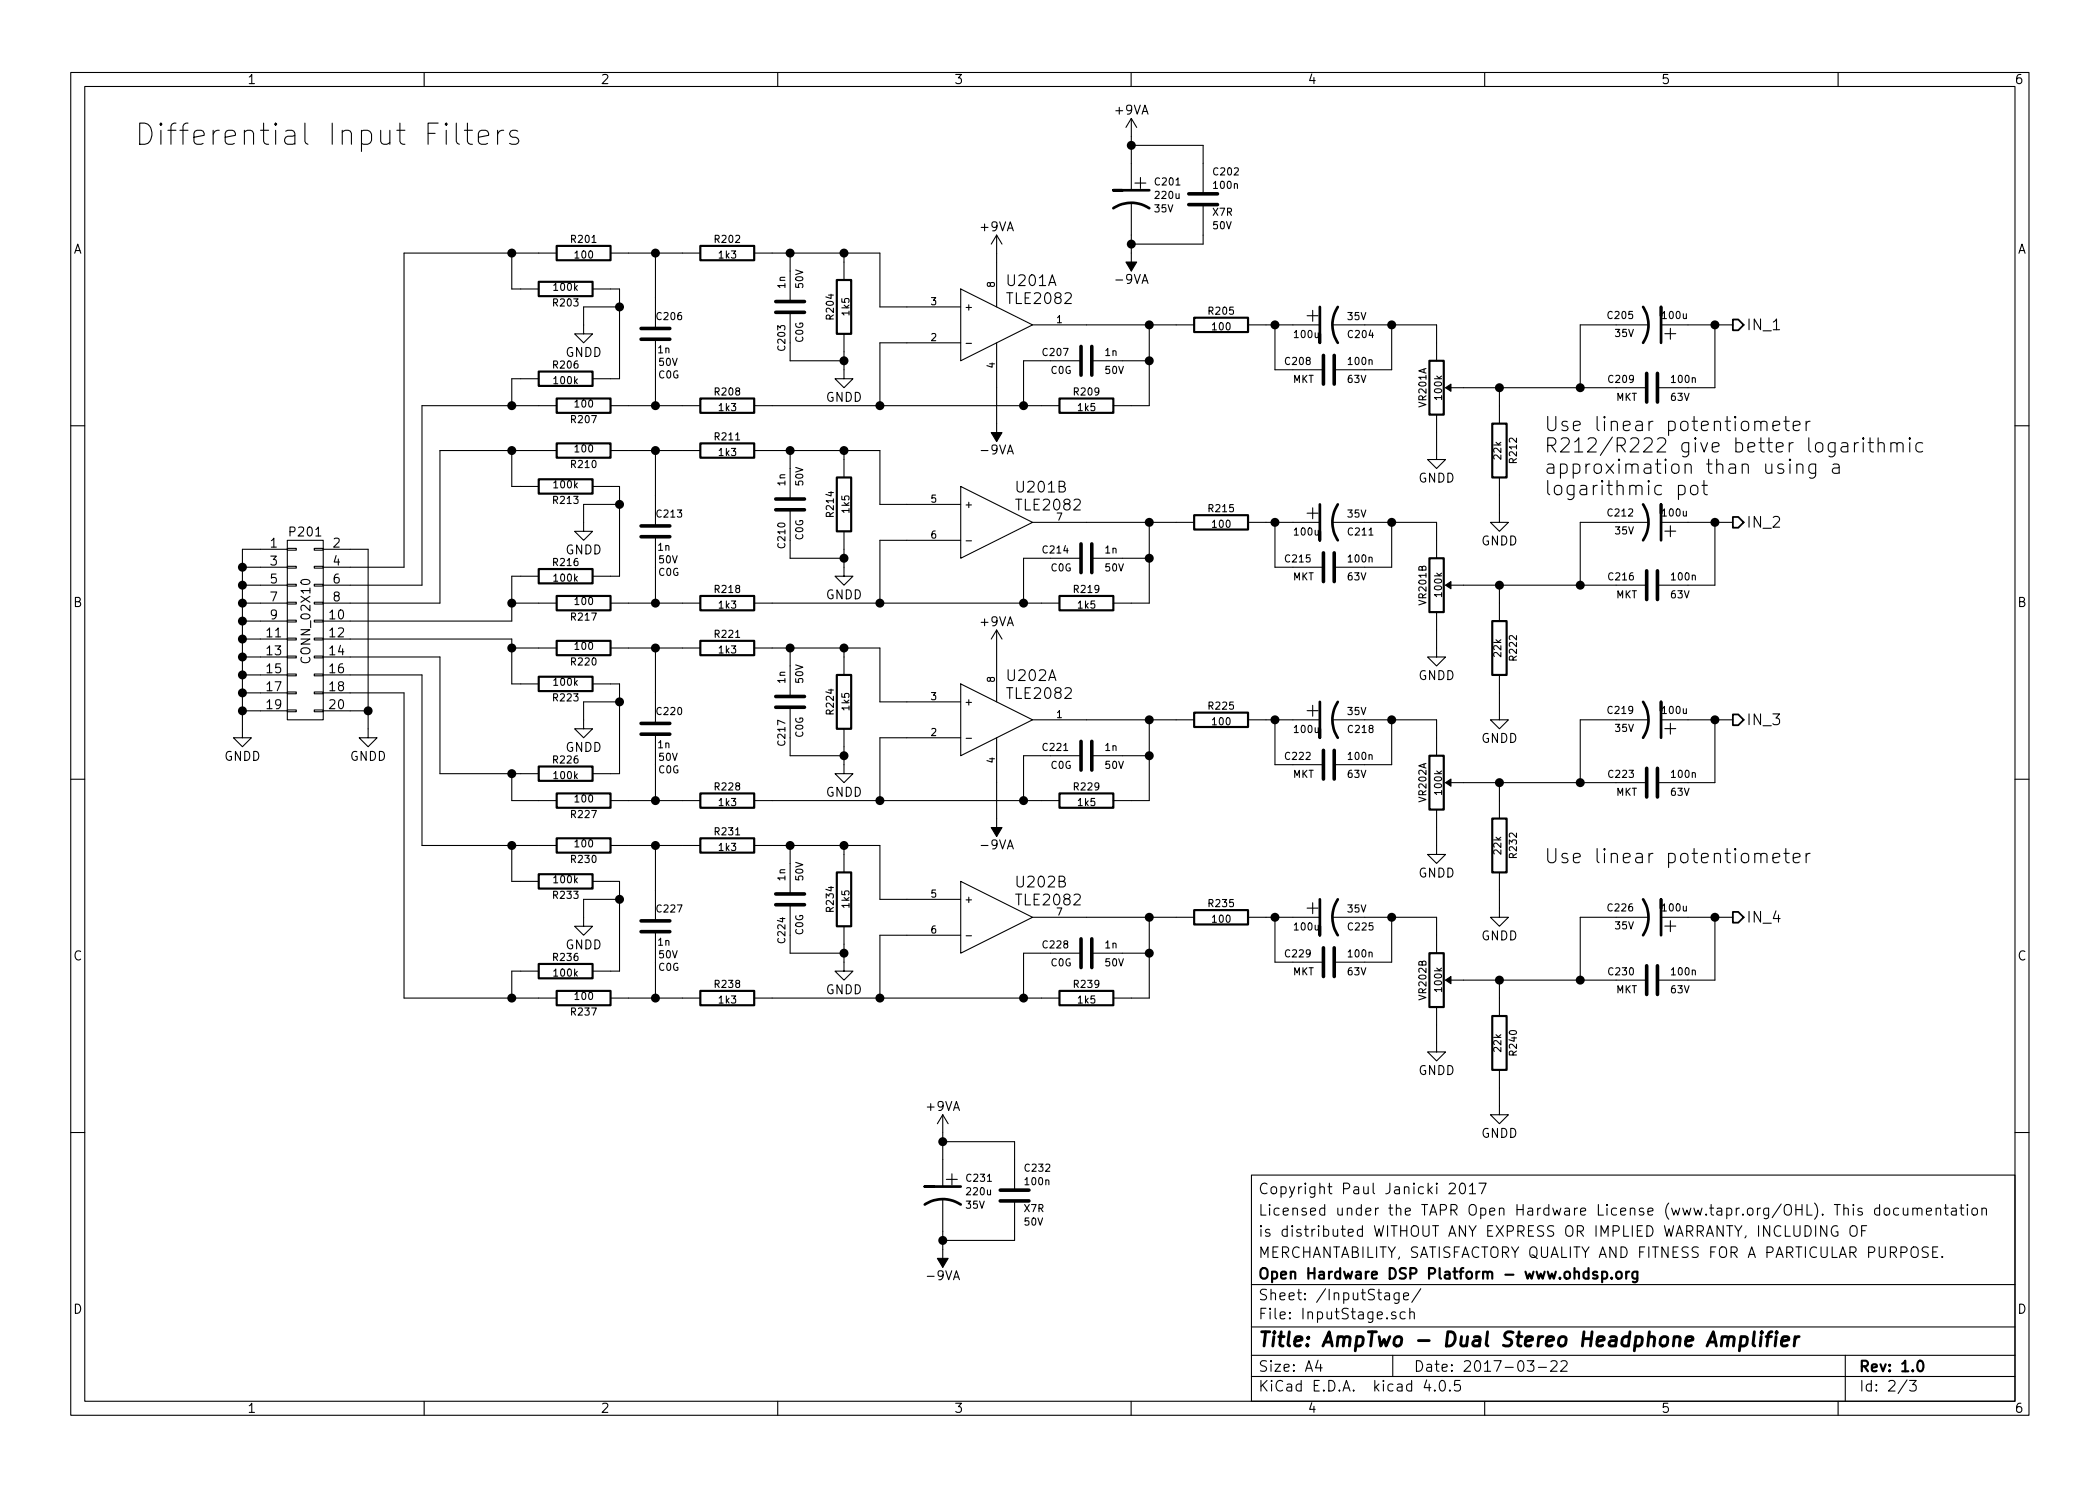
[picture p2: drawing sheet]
<svg xmlns="http://www.w3.org/2000/svg" width="297mm" height="210mm" viewBox="0 0 297 210" stroke-linecap="round" stroke-linejoin="round" font-family="sans-serif">
<g fill="none" stroke="#000" stroke-width=".15">
<path d="M10 10.3h277v189.9h-277zM12 12.2h273v186.1h-273zM60 10.3v1.9M64.5 17.4v2.6l.2 .3 .3 .1M65.7 18.4h1.1M66.1 17.4v2.6l.2 .3 .5 .1M67.7 19.4l1.4-.3-.1-.5-.3-.2h-.6l-.3 .2-.1 .3v1.1l.1 .3 .3 .1h.6l.3-.1M70.4 18.4v2M71.2 18.4a.73 .73 0 0 0-.8 .6M73.2 18.6l-.3-.2h-.4l-.3 .2-.1 .3 .1 .4 1 .3 .2 .3-.2 .4-.3 .1h-.5l-.3-.1M110 10.3v1.9M160 10.3v1.9"/>
<path d="M160 16.8v10.1M160 16.8l-.7 1.2M160 16.8l.8 1.2M210 10.3v1.9M260 10.3v1.9M72.4 35.8v5.1h3.8M78.7 35.8h-21.6v44.5h-11.4M86.4 35.8h12.7M92.7 35.8v10.7M106.7 35.8h17.8v7.6h11.4M111.8 35.8v6.9M119.4 35.8v3.8"/>
<path d="M141 33.3v10.1M141 33.3l-.8 1.2M141 33.3l.7 1.2M160 28.7v9.6M160 20.6h10.2v6.8M170.2 29v5.5h-10.2M76.2 53.6h-3.8v3.8M78.7 57.4h-19v25.4h-14M83.8 40.9h3.8v12.7h-3.8M86.4 57.4h12.7M87.6 43.4h-5.1v3.8h1.3l-1.3 1.3-1.2-1.3h1.2M92.7 48v9.4"/>
<path d="M106.7 57.4h43.2M111.8 44.2v6.8h7.6M119.4 47.2v6.4h1.2l-1.2 1.3-1.3-1.3h1.3M135.9 40.9l10.1 5.1-10.1 5zM135.9 48.5h-11.4v8.9M136.7 48.6h.7M141 48.5v14M146 46h22.9M152.9 51h-8.1v6.4M154.4 51h8.2M162.6 46v11.4h-5.1M176.5 46h10.2"/>
<path d="M180.3 46v6.3h6.9M188.5 46h14.7v5M196.8 46v6.3h-8.1M203.2 58.7v6.3h1.3l-1.3 1.3-1.3-1.3h1.3M204.5 54.9h28.4M212.1 54.9v5M233.2 46h-9.7v8.9M234.9 46h10.2M242.6 46v8.9h-8.2M249.1 59.9a.49 .49 0 0 1 .7-.2l.1 .2v1M252.3 59.6h.8M252.6 58.9v1.7l.1 .2 .4 .1"/>
<path d="M255.5 59.6v1.3M256 59.6a.45 .45 0 0 0-.5 .4M10 60.2h2M40.6 77.6h1.3v.2h-1.3zM40.6 76.4h5.1v25.4h-5.1zM40.6 77.7h-6.3v26.7h1.3l-1.3 1.3-1.3-1.3h1.3M44.4 77.6h1.3v.2h-1.3zM45.7 77.7h6.4v26.7h1.2l-1.2 1.3-1.3-1.3h1.3M72.4 63.7v5.1h3.8M78.7 63.7h-16.5v21.6h-16.5M83.8 68.8h3.8v12.7h-3.8M86.4 63.7h12.7"/>
<path d="M87.6 71.4h-5.1v3.8h1.3l-1.3 1.2-1.2-1.2h1.2M92.7 63.7v10.7M92.7 75.9v9.4M106.7 63.7h17.8v7.7h11.4M111.8 63.7v6.9M111.8 72.1v6.9h7.6M119.4 75.2v6.3h1.2l-1.2 1.3-1.3-1.3h1.3M119.4 63.7v3.9M135.9 68.8l10.1 5.1-10.1 5.1zM135.9 76.4h-11.4v8.9M136.7 76.5h.7M146 73.9h22.9"/>
<path d="M152.9 79h-8.1v6.3M154.4 79h8.2M162.6 73.9v11.4h-5.1M176.5 73.9h10.2M180.3 73.9v6.4h6.9M188.5 73.9h14.7v5.1M196.8 73.9v6.4h-8.1M212.1 67.6v6.3h1.3l-1.3 1.3-1.3-1.3h1.3M233.2 73.9h-9.7v8.9M234.9 73.9h10.2M237.4 68.8a.71 .71 0 0 1 .9 .1l.1 .2-.1 .7a.67 .67 0 0 1-.9 .1M239.2 68.9a.54 .54 0 0 1 1 .2v.5a.54 .54 0 0 1-.6 .4 .54 .54 0 0 1-.5-.4v-.5z"/>
<path d="M240.7 68.7h.8M241 68v1.7l.1 .2 .4 .1M242.6 73.9v8.9h-8.2M250.8 60.3l.9-.2-.1-.4-.5-.1-.2 .1-.1 .2v.7l.1 .2 .2 .1 .5-.1M253.2 65.7v1.3M253.6 60.3l1-.2-.1-.4-.6-.1-.2 .1-.1 .2v.7l.1 .2 .2 .1 .6-.1M254.2 65.8a.51 .51 0 0 1 .8 .1v1.1M254.2 65.7v1.3M256.8 65.7v1.6a.56 .56 0 0 1-.8 .3M256.8 65.7a.68 .68 0 0 0-.8 .1l-.1 .2v.6l.1 .2 .2 .2 .6-.1M259.3 65.7h.2h.5l.1 .2v1.1M260.1 66.1l-.2 .1h-.4a.39 .39 0 0 0-.3 .4 .39 .39 0 0 0 .3 .4h.4l.2-.1"/>
<path d="M262.3 62.6v1.4M262.9 62.6a.45 .45 0 0 0-.6 .4M263.6 61.9l-.2 .1 .2 .1 .1-.1-.1-.1v.2M263.6 62.6v1.4M264.2 62.6h.8M264.5 61.9v1.8l.1 .1 .4 .2M265.7 62.8a.51 .51 0 0 1 .8 .1v1.1M265.7 61.9v2.1M267.5 62.8a.51 .51 0 0 1 .8 .1v1.1M267.5 62.6v1.4M268.3 62.9a.49 .49 0 0 1 .8-.2l.1 .2v1.1M270.1 61.9l-.1 .1 .1 .1 .1-.1-.1-.1v.2"/>
<path d="M270.1 62.6v1.4M272 62.7a.68 .68 0 0 0-.9 .1l-.1 .2v.6l.1 .2 .3 .2 .6-.2M285 60.2h2M34.3 85.3h6.3M34.3 80.3h6.3M34.3 82.8h6.3M34.3 87.9h6.3M34.3 90.4h6.3M34.3 93h6.3M34.3 95.5h6.3M34.3 98h6.3M40.6 97.9h1.3v.3h-1.3z"/>
<path d="M40.6 95.4h1.3v.2h-1.3zM40.6 92.8h1.3v.3h-1.3zM40.6 90.3h1.3v.2h-1.3zM40.6 87.8h1.3v.2h-1.3zM40.6 85.2h1.3v.3h-1.3zM40.6 82.7h1.3v.2h-1.3zM40.6 80.1h1.3v.3h-1.3zM44.4 97.9h1.3v.3h-1.3zM44.4 95.4h1.3v.2h-1.3zM44.4 92.8h1.3v.3h-1.3zM44.4 90.3h1.3v.2h-1.3zM44.4 87.8h1.3v.2h-1.3z"/>
<path d="M44.4 85.2h1.3v.3h-1.3zM44.4 82.7h1.3v.2h-1.3zM44.4 80.1h1.3v.3h-1.3zM45.7 98h11.4v43.2h21.6M45.7 95.5h14v24.1h19M45.7 93h16.5v16.5h14M45.7 90.4h26.7v6.4h3.8M72.4 91.7h6.3M72.4 85.3h6.3M76.2 81.5h-3.8v6.4h-26.7M83.8 96.8h3.8v12.7h-3.8M86.4 91.7h12.7"/>
<path d="M86.4 85.3h12.7M87.6 99.3h-5.1v3.8h1.3l-1.3 1.3-1.2-1.3h1.2M92.7 91.7v10.7M106.7 91.7h17.8v7.6h11.4M106.7 85.3h43.2M111.8 91.7v6.8M119.4 91.7v3.8M135.9 96.8l10.1 5-10.1 5.1zM141 89.1v10.2M141 89.1l-.8 1.3M141 89.1l.7 1.3M203.2 86.6v6.4h1.3l-1.3 1.2-1.3-1.2h1.3"/>
<path d="M204.5 82.8h28.4M212.1 95.5v6.3h1.3l-1.3 1.3-1.3-1.3h1.3M212.1 82.8v5.1M10 110.3h2M34.3 100.6h6.3M40.6 100.5h1.3v.2h-1.3zM44.4 100.5h1.3v.2h-1.3zM45.7 100.6h6.4M72.4 119.6v5.1h3.8M72.4 109.5v3.8h6.3M86.4 119.6h12.7M86.4 113.3h12.7"/>
<path d="M92.7 103.9v9.4M92.7 119.6v10.7M106.7 119.6h17.8v7.6h11.4M106.7 113.3h43.2M111.8 100.1v6.8h7.6M111.8 119.6v6.9M119.4 103.1v6.4h1.2l-1.2 1.2-1.3-1.2h1.3M119.4 119.6v3.8M135.9 104.4h-11.4v8.9M136.7 104.5h.7M141 104.4v14M146 101.8h22.9"/>
<path d="M152.9 106.9h-8.1v6.4M154.4 106.9h8.2M162.6 101.8v11.5h-5.1M176.5 101.8h10.2M180.3 101.8v6.4h6.9M188.5 101.8h14.7v5.1M196.8 101.8v6.4h-8.1M203.2 114.5v6.4h1.3l-1.3 1.3-1.3-1.3h1.3M204.5 110.7h28.4M212.1 110.7v5.1M233.2 101.8h-9.7v8.9M234.9 101.8h10.2"/>
<path d="M242.6 101.8v8.9h-8.2M285 110.3h2M76.2 137.4h-3.8v3.8M83.8 124.7h3.8v12.7h-3.8M87.6 127.2h-5.1v3.9h1.3l-1.3 1.2-1.2-1.2h1.2M92.7 131.8v9.4M111.8 128v6.9h7.6M119.4 131.1v6.3h1.2l-1.2 1.3-1.3-1.3h1.3M135.9 124.7l10.1 5.1-10.1 5.1zM135.9 132.3h-11.4v8.9M136.7 132.4h.7M146 129.8h22.9"/>
<path d="M152.9 134.9h-8.1v6.3M154.4 134.9h8.2M162.6 129.8v11.4h-5.1M176.5 129.8h10.2M180.3 129.8v6.3h6.9M188.5 129.8h14.7v5.1M196.8 129.8v6.3h-8.1M204.5 138.7h28.4M212.1 123.4v6.4h1.3l-1.3 1.3-1.3-1.3h1.3M212.1 138.7v5.1M233.2 129.8h-9.7v8.9M234.9 129.8h10.2"/>
<path d="M242.6 129.8v8.9h-8.2M249.1 121a.49 .49 0 0 1 .7-.2l.1 .2v1.1M250.8 121.4l.9-.2-.1-.4-.5-.1-.2 .1-.1 .2v.8l.1 .2 .2 .1 .5-.1M252.3 120.7h.8M252.6 120.1v1.7l.1 .2 .4 .1M253.6 121.4l1-.2-.1-.4-.6-.1-.2 .1-.1 .2v.8l.1 .2 .2 .1 .6-.1M255.5 120.7v1.4M256 120.7a.45 .45 0 0 0-.5 .4M86.4 141.2h12.7M106.7 141.2h43.2M133.3 157.7l-.7 1.3M133.3 157.7v10.2"/>
<path d="M133.3 157.7l.8 1.3M203.2 142.5v6.3h1.3l-1.3 1.3-1.3-1.3h1.3M212.1 151.4v6.3h1.3l-1.3 1.3-1.3-1.3h1.3M10 160.2h2M133.3 161.5h10.2v6.9M133.3 169.7v9.6M143.5 169.9v5.6h-10.2M177 166.3h108v32h-108zM205 167.6l.2-.2 .5 .1a.37 .37 0 0 1 .1 .5l-.9 .9h1M206.6 167.6a.35 .35 0 0 1 .3-.2 .35 .35 0 0 1 .3 .3 .77 .77 0 0 1-.4 1.2 .9 .9 0 0 1-.2-1.3zM207.8 167.8l.5-.4v1.5M207.8 168.9h.9"/>
<path d="M209.2 167.4h1l-.7 1.5M258.4 173.4v1.5l-.9-1.5v1.5M259.9 173.5a.69 .69 0 0 0-.8 .2 .69 .69 0 0 0 0 .9 .54 .54 0 0 0 .9 .2v-.5h-.3M261.7 173.7l.3-.3a.53 .53 0 0 1 .7 .5v.5a.51 .51 0 0 1-.8 .4 1.05 1.05 0 0 1-.2-1.1zM263.3 174.1h.5M264 173.4h-.7v1.5M265.9 171l-.5-.1-.2 .3v.6l.2 .1h.5M265.9 170.4v1.5M266.6 171.1a.41 .41 0 0 1 .7 .1v.4a.41 .41 0 0 1-.4 .3 .41 .41 0 0 1-.4-.3zM268.6 171l-.5-.1-.3 .3 .1 .6 .2 .1h.5M269.2 170.9l.1 1a.4 .4 0 0 0 .5-.1M269.8 170.9v1"/>
<path d="M270.6 171.1a.38 .38 0 0 1 .6 0v.8M270.6 170.9v1M271.2 171.1a.36 .36 0 0 1 .3-.2 .36 .36 0 0 1 .4 .2v.8M272.5 171.4l.7-.1v-.3l-.5-.1-.2 .2 .1 .8h.1h.5M272.7 176.5l-.2-.1-.5 .1a.35 .35 0 0 0-.1 .4 .35 .35 0 0 0 .3 .2l.4 .2a.35 .35 0 0 1 .1 .3 .35 .35 0 0 1-.2 .3l-.6-.1M273.4 177.1h.5M273.9 171.1a.38 .38 0 0 1 .6 0v.8M273.9 170.9v1M274.1 176.4h-.7v1.5h.7M274.7 177.8h.1l-.1 .1v-.1v.1M275 170.9h.6M275.2 170.4v1.3l.2 .2h.2"/>
<path d="M276.1 171l.1-.1 .5 .1v.9M276.7 171.3l-.5 .1-.2 .2 .1 .3h.1h.5M277.2 170.9h.6M277.4 170.4v1.3l.2 .2h.2M278.3 170.4l-.1 .1 .1 .1 .1-.1-.1-.1v.2M278.3 170.9v1M279 171.1a.41 .41 0 0 1 .7 .1v.4a.41 .41 0 0 1-.4 .3 .41 .41 0 0 1-.4-.3zM280.3 171.1a.38 .38 0 0 1 .7 0v.8M280.3 170.9v1M285 160.2h2M60 198.3v1.9M110 198.3v1.9"/>
<path d="M160 198.3v1.9M177 194.8h108M177 191.8h108M177 187.8h108M177 181.8h108M186.4 192.5l-.3 1h.9M186.8 193v1M197 191.8v3M197.4 185.7a.37 .37 0 0 0-.6 .1v.1a.54 .54 0 0 0 .6 .3l.1 .1-.1 .2-.1 .1-.5-.1M197.9 182.9v1.2a.39 .39 0 0 1-.6 .2M197.9 183l-.4-.1-.3 .3 .1 .6 .2 .1 .4-.1M198.5 183.4l.7-.1v-.3l-.4-.1-.3 .2 .1 .7 .2 .1 .4-.1"/>
<path d="M198.8 185.7l-.5-.1-.3 .3 .1 .6 .2 .1 .5-.1M199.4 185.7a.38 .38 0 0 1 .7 .1v.8M199.4 185.1v1.5M201 182.3l-1.3 2M201.8 195.2l-.4 1.1h1M202.9 196.7h.1l-.1 .1v-.1v.1M203.8 195.4a.34 .34 0 0 1 .6 .2 .77 .77 0 0 1-.5 1.2 .97 .97 0 0 1-.1-1.4zM205.1 196.7h.1l-.1 .1-.1-.1h.1v.1M206.5 195.3h-.7l-.1 .7a.62 .62 0 0 1 .7 0l.2 .2-.1 .5-.2 .1h-.4l-.2-.1M210 198.3v1.9M216 192.5h1l-.5 .6 .4 .1 .1 .2-.1 .5-.2 .1h-.4l-.3-.1M217.6 193.5h1.1"/>
<path d="M219.4 192.7l.2-.2 .5 .1a.37 .37 0 0 1 .1 .6l-.9 .8h.9M220.8 192.7l.2-.2 .5 .1a.37 .37 0 0 1 .1 .6l-.9 .8h1M260 198.3v1.9M261 191.8v6.5M269.7 195.2l-1.2 2M270.1 195.3h.9l-.5 .6 .5 .1v.2v.5l-.2 .1h-.5l-.2-.1"/>
</g>
<g fill="none" stroke="#000" stroke-width=".3">
<path d="M76.2 39.9h7.6v2h-7.6zM78.7 34.8h7.7v2h-7.7zM99.1 34.8h7.6v2h-7.6zM118.4 39.6h2v7.6h-2zM76.2 52.6h7.6v2h-7.6zM78.7 56.4h7.7v2h-7.7zM99.1 56.4h7.6v2h-7.6zM149.9 56.4h7.6v2h-7.6zM168.9 45h7.6v2h-7.6zM202.2 51h2v7.7h-2zM211.1 59.9h2v7.7h-2zM76.2 67.8h7.6v2h-7.6z"/>
<path d="M78.7 62.7h7.7v2.1h-7.7zM99.1 62.7h7.6v2.1h-7.6zM118.4 67.6h2v7.6h-2zM168.9 72.9h7.6v2h-7.6zM202.2 79h2v7.6h-2zM76.2 95.8h7.6v2h-7.6zM76.2 80.5h7.6v2h-7.6zM78.7 90.7h7.7v2h-7.7zM78.7 84.3h7.7v2.1h-7.7zM99.1 84.3h7.6v2.1h-7.6zM99.1 90.7h7.6v2h-7.6zM118.4 95.5h2v7.6h-2z"/>
<path d="M149.9 84.3h7.6v2.1h-7.6zM211.1 87.9h2v7.6h-2zM76.2 108.5h7.6v2h-7.6zM78.7 118.6h7.7v2h-7.7zM78.7 112.3h7.7v2h-7.7zM99.1 112.3h7.6v2h-7.6zM99.1 118.6h7.6v2h-7.6zM149.9 112.3h7.6v2h-7.6zM168.9 100.8h7.6v2.1h-7.6zM202.2 106.9h2v7.6h-2zM211.1 115.8h2v7.6h-2zM76.2 136.4h7.6v2h-7.6z"/>
<path d="M76.2 123.7h7.6v2h-7.6zM118.4 123.4h2v7.7h-2zM168.9 128.8h7.6v2h-7.6zM202.2 134.9h2v7.6h-2zM78.7 140.2h7.7v2h-7.7zM99.1 140.2h7.6v2h-7.6zM149.9 140.2h7.6v2h-7.6zM211.1 143.8h2v7.6h-2zM226.6 179.9v1.5M230 179.9v1M230.5 179.9l-.3 .1-.2 .2M231.6 179.9v1.2a.39 .39 0 0 1-.6 .3"/>
<path d="M225.9 180a.37 .37 0 0 0-.6 .1v.1a.54 .54 0 0 0 .6 .3l.1 .1-.1 .2-.1 .1-.5-.1M226.6 180a.48 .48 0 0 1 .7 .1v.1v.6a.48 .48 0 0 1-.7 0M228 180.8v.1l-.1-.1h.1v.1M228.7 180.1a.41 .41 0 0 1 .7 .1v.4a.41 .41 0 0 1-.4 .3 .41 .41 0 0 1-.4-.3zM231.6 180l-.4-.1-.3 .3 .1 .6 .2 .1 .4-.1M271.3 192.7a.35 .35 0 0 1 .4-.2 .35 .35 0 0 1 .3 .3 .77 .77 0 0 1-.4 1.2 .9 .9 0 0 1-.3-1.3z"/>
</g>
<path d="M246.3 189.2a.65 .65 0 0 1 .8 .1l.1 .2-.2 .8a.67 .67 0 0 1-.9 0M246.3 189.1l-.3 2M248.2 188.4l-.2 1.8 .2 .2M249.1 189.1l-.1 1.3M249.2 188.4l-.1 .1 .1 .1 .1-.1-.1-.1v.2M249.8 189.1h.8M250.6 188.4l-.3 .1-.2 .2-.2 1.7M251.2 189.1l-.1 1.3M251.3 188.4l-.1 .1 .1 .1 .1-.1-.1-.1v.2M252 189.8l1-.2v-.4l-.6-.1-.3 .3-.1 .8v.1l.2 .1 .6-.1M253.9 189.1l-.1 1.3M254.5 189.1a.54 .54 0 0 0-.6 .4" fill="none" stroke="#000" stroke-width=".41"/>
<g fill="none" stroke="#000" stroke-width=".51">
<path d="M168.1 27.4h4.1M168.1 29h4.1M90.7 48h4M90.7 46.5h4M109.7 44.2h4.1M109.7 42.7h4.1M152.9 49v4.1M154.4 49v4.1M187.2 50.3v4.1M188.7 50.3v4.1M232.9 52.8v4.1M234.4 52.8v4.1"/>
<path d="M90.7 75.9h4M90.7 74.4h4M109.7 72.1h4.1M109.7 70.6h4.1M152.9 77v4M154.4 77v4M187.2 78.2v4.1M188.7 78.2v4.1M109.7 98.5h4.1M232.9 80.8v4M234.4 80.8v4M90.7 103.9h4"/>
<path d="M90.7 102.4h4M109.7 100.1h4.1M152.9 104.9v4.1M154.4 104.9v4.1M187.2 106.2v4M188.7 106.2v4M232.9 108.7v4.1M234.4 108.7v4.1M90.7 131.8h4M90.7 130.3h4M109.7 128h4.1M109.7 126.5h4.1"/>
<path d="M152.9 132.8v4.1M154.4 132.8v4.1M187.2 134.1v4.1M188.7 134.1v4.1M232.9 136.6v4.1M234.4 136.6v4.1M141.5 168.4h4M141.5 169.9h4"/>
</g>
<g fill="#000" stroke="#000" stroke-width=".25">
<circle cx="72.4" cy="35.8" r=".51"/>
<circle cx="92.7" cy="35.8" r=".51"/>
<circle cx="111.8" cy="35.8" r=".51"/>
<circle cx="119.4" cy="35.8" r=".51"/>
<circle cx="160" cy="20.6" r=".51"/>
<circle cx="160" cy="34.5" r=".51"/>
<circle cx="72.4" cy="57.4" r=".51"/>
<circle cx="87.6" cy="43.4" r=".51"/>
<circle cx="92.7" cy="57.4" r=".51"/>
<circle cx="119.4" cy="51" r=".51"/>
<circle cx="124.5" cy="57.4" r=".51"/>
<circle cx="144.8" cy="57.4" r=".51"/>
<circle cx="162.6" cy="46" r=".51"/>
<circle cx="162.6" cy="51" r=".51"/>
<circle cx="180.3" cy="46" r=".51"/>
<circle cx="196.9" cy="46" r=".51"/>
<circle cx="212.1" cy="54.9" r=".51"/>
<circle cx="223.5" cy="54.9" r=".51"/>
<circle cx="242.6" cy="46" r=".51"/>
<circle cx="72.4" cy="63.7" r=".51"/>
<circle cx="87.6" cy="71.4" r=".51"/>
<circle cx="92.7" cy="63.7" r=".51"/>
<circle cx="111.8" cy="63.7" r=".51"/>
<circle cx="119.4" cy="63.7" r=".51"/>
<circle cx="119.4" cy="79" r=".51"/>
<circle cx="162.6" cy="79" r=".51"/>
<circle cx="162.6" cy="73.9" r=".51"/>
<circle cx="180.3" cy="73.9" r=".51"/>
<circle cx="196.9" cy="73.9" r=".51"/>
<circle cx="242.6" cy="73.9" r=".51"/>
<circle cx="34.3" cy="93" r=".51"/>
<circle cx="34.3" cy="82.8" r=".51"/>
<circle cx="34.3" cy="85.3" r=".51"/>
<circle cx="34.3" cy="87.9" r=".51"/>
<circle cx="34.3" cy="90.4" r=".51"/>
<circle cx="34.3" cy="95.5" r=".51"/>
<circle cx="34.3" cy="80.3" r=".51"/>
<circle cx="34.3" cy="98" r=".51"/>
<circle cx="72.4" cy="85.3" r=".51"/>
<circle cx="72.4" cy="91.7" r=".51"/>
<circle cx="87.6" cy="99.3" r=".51"/>
<circle cx="92.7" cy="91.7" r=".51"/>
<circle cx="92.7" cy="85.3" r=".51"/>
<circle cx="111.8" cy="91.7" r=".51"/>
<circle cx="119.4" cy="91.7" r=".51"/>
<circle cx="124.5" cy="85.3" r=".51"/>
<circle cx="144.8" cy="85.3" r=".51"/>
<circle cx="212.1" cy="82.8" r=".51"/>
<circle cx="223.5" cy="82.8" r=".51"/>
<circle cx="34.3" cy="100.6" r=".51"/>
<circle cx="52.1" cy="100.6" r=".51"/>
<circle cx="72.4" cy="109.5" r=".51"/>
<circle cx="72.4" cy="119.6" r=".51"/>
<circle cx="92.7" cy="113.3" r=".51"/>
<circle cx="92.7" cy="119.6" r=".51"/>
<circle cx="111.8" cy="119.6" r=".51"/>
<circle cx="119.4" cy="106.9" r=".51"/>
<circle cx="119.4" cy="119.6" r=".51"/>
<circle cx="124.5" cy="113.3" r=".51"/>
<circle cx="144.8" cy="113.3" r=".51"/>
<circle cx="162.6" cy="106.9" r=".51"/>
<circle cx="162.6" cy="101.8" r=".51"/>
<circle cx="180.3" cy="101.8" r=".51"/>
<circle cx="196.9" cy="101.8" r=".51"/>
<circle cx="212.1" cy="110.7" r=".51"/>
<circle cx="223.5" cy="110.7" r=".51"/>
<circle cx="242.6" cy="101.8" r=".51"/>
<circle cx="87.6" cy="127.2" r=".51"/>
<circle cx="119.4" cy="134.9" r=".51"/>
<circle cx="162.6" cy="129.8" r=".51"/>
<circle cx="162.6" cy="134.9" r=".51"/>
<circle cx="180.3" cy="129.8" r=".51"/>
<circle cx="196.9" cy="129.8" r=".51"/>
<circle cx="212.1" cy="138.7" r=".51"/>
<circle cx="223.5" cy="138.7" r=".51"/>
<circle cx="242.6" cy="129.8" r=".51"/>
<circle cx="72.4" cy="141.2" r=".51"/>
<circle cx="92.7" cy="141.2" r=".51"/>
<circle cx="124.5" cy="141.2" r=".51"/>
<circle cx="144.8" cy="141.2" r=".51"/>
<circle cx="133.4" cy="175.5" r=".51"/>
<circle cx="133.4" cy="161.5" r=".51"/>
</g>
<path d="M159.3 37.1h1.5l-.8 1.2zM204.5 54.9l.7-.5v1zM140.2 61.2h1.5l-.7 1.3zM204.5 82.8l.7-.5v1zM140.2 117.1h1.5l-.7 1.3zM204.5 110.7l.7-.5v1zM204.5 138.7l.7-.5v1zM132.6 178h1.5l-.8 1.3z" fill="#000" stroke="#000" stroke-width=".15"/>
<g fill="none" stroke="#000" stroke-width=".38">
<path d="M157.5 29.5a4.6 4.6 0 0 1 5.1 0M158.7 26.9h-1.2h5.1M186.7 43.4v5.1v-1.3M189.2 43.4a4.6 4.6 0 0 0 0 5.1M232.4 43.4a4.6 4.6 0 0 1 0 5.1M234.9 44.7v-1.3v5.1M186.7 71.4v5v-1.2M189.2 71.4a4.6 4.6 0 0 0 0 5M232.4 71.4a4.6 4.6 0 0 1 0 5M234.9 72.6v-1.2v5M186.7 99.3v5.1v-1.3M189.2 99.3a4.6 4.6 0 0 0 0 5.1"/>
<path d="M232.4 99.3a4.6 4.6 0 0 1 0 5.1M234.9 100.6v-1.3v5.1M186.7 127.2v5.1v-1.2M189.2 127.2a4.6 4.6 0 0 0 0 5.1M232.4 127.2a4.6 4.6 0 0 1 0 5.1M234.9 128.5v-1.3v5.1M130.8 170.4a4.6 4.6 0 0 1 5.1 0M132.1 167.9h-1.3h5.1"/>
</g>
<path d="M245.1 45.2h.8l.7 .8-.7 .7h-.8zM245.1 73.1h.8l.7 .8-.7 .8h-.8zM245.1 101.1h.8l.7 .7-.7 .8h-.8zM245.1 129h.8l.7 .8-.7 .8h-.8z" fill="none" stroke="#000" stroke-width=".25"/>
<text font-size="4.2" x="19" y="20.6">Differential Input Filters</text>
<g font-size="2.8">
<text x="160.5" y="26.8">+</text>
<text x="186.5" y="45.5" transform="rotate(-90 186.5 45.5)">+</text>
<text x="237.1" y="48.1" transform="rotate(-90 237.1 48.1)">+</text>
<text x="218.4" y="61">Use linear potentiometer</text>
<text x="218.4" y="64.1">R212/R222 give better logarithmic</text>
<text x="218.4" y="67.1">approximation than using a</text>
<text x="218.4" y="70.1">logarithmic pot</text>
<text x="186.5" y="73.5" transform="rotate(-90 186.5 73.5)">+</text>
<text x="237.1" y="76" transform="rotate(-90 237.1 76)">+</text>
<text x="186.5" y="101.4" transform="rotate(-90 186.5 101.4)">+</text>
<text x="237.1" y="103.9" transform="rotate(-90 237.1 103.9)">+</text>
<text x="218.4" y="122.2">Use linear potentiometer</text>
<text x="186.5" y="129.3" transform="rotate(-90 186.5 129.3)">+</text>
<text x="237.1" y="131.9" transform="rotate(-90 237.1 131.9)">+</text>
<text x="133.8" y="167.7">+</text>
<text x="178" y="190.5">Title: AmpTwo - Dual Stereo Headphone Amplifier</text>
</g>
<g font-size="2.1">
<text x="142.5" y="40.5">U201A</text>
<text x="142.6" y="43">TLE2082</text>
<text x="247" y="46.7">IN_1</text>
<text x="143.9" y="69.7">U201B</text>
<text x="143.9" y="72.2">TLE2082</text>
<text x="247" y="74.7">IN_2</text>
<text x="142.5" y="96.4">U202A</text>
<text x="142.6" y="98.9">TLE2082</text>
<text x="247" y="102.6">IN_3</text>
<text x="143.9" y="125.6">U202B</text>
<text x="143.9" y="128.1">TLE2082</text>
<text x="247" y="130.6">IN_4</text>
<text x="178" y="172">Licensed under the TAPR Open Hardware License (www.tapr.org/OHL). This documentation</text>
<text x="178" y="169">Copyright Paul Janicki 2017</text>
<text x="178" y="178">MERCHANTABILITY, SATISFACTORY QUALITY AND FITNESS FOR A PARTICULAR PURPOSE.</text>
<text x="178" y="175">is distributed WITHOUT ANY EXPRESS OR IMPLIED WARRANTY, INCLUDING OF</text>
<text x="178" y="184">Sheet: /InputStage/</text>
<text x="178" y="181">Open Hardware DSP Platform - www.ohdsp.org</text>
<text x="178" y="186.7">File: InputStage.sch</text>
<text x="178" y="196.9">KiCad E.D.A. kicad 4.0.5</text>
<text x="178" y="194.1">Size: A4</text>
<text x="200" y="194.1">Date: 2017-03-22</text>
<text x="263" y="194.1">Rev: 1.0</text>
<text x="263" y="196.9">Id: 2/3</text>
</g>
<g font-size="1.8">
<text x="35" y="11.9">1</text>
<text x="85" y="11.9">2</text>
<text x="135" y="11.9">3</text>
<text x="185" y="11.9">4</text>
<text x="235" y="11.9">5</text>
<text x="285" y="11.9">6</text>
<text x="157.8" y="16.2">+9VA</text>
<text x="10.4" y="35.9">A</text>
<text x="138.7" y="32.7">+9VA</text>
<text x="285.4" y="35.9">A</text>
<text x="158" y="40.2">-9VA</text>
<text x="80" y="50.5">GNDD</text>
<text x="116.8" y="56.8">GNDD</text>
<text x="139" y="64.3">-9VA</text>
<text x="200.6" y="68.3">GNDD</text>
<text x="38.3" y="77.5">1</text>
<text x="41.1" y="75.9">P201</text>
<text x="47.1" y="77.5">2</text>
<text x="209.5" y="77.2">GNDD</text>
<text x="38.3" y="80">3</text>
<text x="38.3" y="82.5">5</text>
<text x="47.1" y="80">4</text>
<text x="47.1" y="82.5">6</text>
<text x="80" y="78.4">GNDD</text>
<text x="10.4" y="85.9">B</text>
<text x="38.3" y="85.1">7</text>
<text x="38.3" y="87.6">9</text>
<text x="46.7" y="87.6">10</text>
<text x="47.1" y="85.1">8</text>
<text x="116.8" y="84.8">GNDD</text>
<text x="138.7" y="88.6">+9VA</text>
<text x="285.4" y="85.9">B</text>
<text x="37.8" y="90.2">11</text>
<text x="37.8" y="92.7">13</text>
<text x="37.8" y="95.2">15</text>
<text x="43.9" y="93.5" transform="rotate(-90 43.9 93.5)">CONN_02X10</text>
<text x="46.7" y="90.2">12</text>
<text x="46.7" y="92.7">14</text>
<text x="46.7" y="95.2">16</text>
<text x="37.8" y="97.8">17</text>
<text x="37.8" y="100.3">19</text>
<text x="46.7" y="100.3">20</text>
<text x="46.7" y="97.8">18</text>
<text x="200.6" y="96.2">GNDD</text>
<text x="31.7" y="107.6">GNDD</text>
<text x="49.5" y="107.6">GNDD</text>
<text x="80" y="106.4">GNDD</text>
<text x="209.5" y="105.1">GNDD</text>
<text x="116.8" y="112.7">GNDD</text>
<text x="139" y="120.2">-9VA</text>
<text x="200.6" y="124.1">GNDD</text>
<text x="10.4" y="135.9">C</text>
<text x="80" y="134.3">GNDD</text>
<text x="209.5" y="133">GNDD</text>
<text x="285.4" y="135.9">C</text>
<text x="116.8" y="140.7">GNDD</text>
<text x="200.6" y="152.1">GNDD</text>
<text x="131.1" y="157.2">+9VA</text>
<text x="209.5" y="161">GNDD</text>
<text x="10.4" y="185.9">D</text>
<text x="131.3" y="181.1">-9VA</text>
<text x="285.4" y="185.9">D</text>
<text x="35" y="199.9">1</text>
<text x="85" y="199.9">2</text>
<text x="135" y="199.9">3</text>
<text x="185" y="199.9">4</text>
<text x="235" y="199.9">5</text>
<text x="285" y="199.9">6</text>
</g>
<g font-size="1.4">
<text x="163.5" y="26.2">C201</text>
<text x="163.5" y="28.1">220u</text>
<text x="171.7" y="24.8">C202</text>
<text x="171.8" y="26.7">100n</text>
<text x="80.9" y="34.4">R201</text>
<text x="101.2" y="34.4">R202</text>
<text x="163.3" y="30">35V</text>
<text x="171.6" y="30.5">X7R</text>
<text x="171.6" y="32.4">50V</text>
<text x="78.4" y="41.1">100k</text>
<text x="81.4" y="36.6">100</text>
<text x="101.7" y="36.6">1k3</text>
<text x="111.1" y="40.8" transform="rotate(-90 111.1 40.8)">1n</text>
<text x="113.6" y="40.7" transform="rotate(-90 113.6 40.7)">50V</text>
<text x="140.7" y="40.6" transform="rotate(-90 140.7 40.6)">8</text>
<text x="78.3" y="43.4">R203</text>
<text x="93" y="45.3">C206</text>
<text x="117.9" y="45.1" transform="rotate(-90 117.9 45.1)">R204</text>
<text x="120.1" y="44.6" transform="rotate(-90 120.1 44.6)">1k5</text>
<text x="131.7" y="43.2">3</text>
<text x="136.4" y="43.9">+</text>
<text x="149.5" y="45.7">1</text>
<text x="171" y="44.5">R205</text>
<text x="171.6" y="46.7">100</text>
<text x="183.2" y="47.8">100u</text>
<text x="190.7" y="45.3">35V</text>
<text x="190.8" y="47.8">C204</text>
<text x="227.5" y="45.1">C205</text>
<text x="228.5" y="47.7">35V</text>
<text x="235.3" y="45.1">100u</text>
<text x="78.3" y="52.1">R206</text>
<text x="93.1" y="50">1n</text>
<text x="93.1" y="53.5">C0G</text>
<text x="93.2" y="51.8">50V</text>
<text x="111.1" y="49.5" transform="rotate(-90 111.1 49.5)">C203</text>
<text x="113.6" y="48.5" transform="rotate(-90 113.6 48.5)">C0G</text>
<text x="131.7" y="48.3">2</text>
<text x="140.7" y="52.1" transform="rotate(-90 140.7 52.1)">4</text>
<text x="147.6" y="50.4">C207</text>
<text x="148.6" y="52.9">C0G</text>
<text x="156.3" y="50.4">1n</text>
<text x="156.4" y="52.9">50V</text>
<text x="181.9" y="51.6">C208</text>
<text x="190.8" y="51.6">100n</text>
<text x="78.4" y="54.4">100k</text>
<text x="80.9" y="59.9">R207</text>
<text x="81.4" y="57.7">100</text>
<text x="101.2" y="56">R208</text>
<text x="101.7" y="58.2">1k3</text>
<text x="152" y="56">R209</text>
<text x="152.5" y="58.2">1k5</text>
<text x="182.8" y="54.2">MKT</text>
<text x="190.7" y="54.2">63V</text>
<text x="201.8" y="57.5" transform="rotate(-90 201.8 57.5)">VR201A</text>
<text x="204" y="56.5" transform="rotate(-90 204 56.5)">100k</text>
<text x="227.6" y="54.2">C209</text>
<text x="228.5" y="56.7">MKT</text>
<text x="236.4" y="56.7">63V</text>
<text x="236.5" y="54.2">100n</text>
<text x="81.4" y="64">100</text>
<text x="101.2" y="62.3">R211</text>
<text x="101.7" y="64.5">1k3</text>
<text x="212.3" y="64.9" transform="rotate(-90 212.3 64.9)">22k</text>
<text x="214.6" y="65.4" transform="rotate(-90 214.6 65.4)">R212</text>
<text x="78.3" y="71.3">R213</text>
<text x="78.4" y="69.1">100k</text>
<text x="80.9" y="66.2">R210</text>
<text x="111.1" y="68.7" transform="rotate(-90 111.1 68.7)">1n</text>
<text x="113.6" y="68.7" transform="rotate(-90 113.6 68.7)">50V</text>
<text x="131.7" y="71.1">5</text>
<text x="136.4" y="71.9">+</text>
<text x="93" y="73.2">C213</text>
<text x="93.1" y="77.9">1n</text>
<text x="111.1" y="77.4" transform="rotate(-90 111.1 77.4)">C210</text>
<text x="113.6" y="76.4" transform="rotate(-90 113.6 76.4)">C0G</text>
<text x="117.9" y="73" transform="rotate(-90 117.9 73)">R214</text>
<text x="120.1" y="72.5" transform="rotate(-90 120.1 72.5)">1k5</text>
<text x="131.7" y="76.2">6</text>
<text x="149.5" y="73.7">7</text>
<text x="171" y="72.5">R215</text>
<text x="171.6" y="74.7">100</text>
<text x="183.2" y="75.8">100u</text>
<text x="190.7" y="73.2">35V</text>
<text x="190.8" y="75.8">C211</text>
<text x="227.5" y="73.1">C212</text>
<text x="228.5" y="75.6">35V</text>
<text x="235.3" y="73.1">100u</text>
<text x="78.3" y="80.1">R216</text>
<text x="78.4" y="82.3">100k</text>
<text x="93.1" y="81.5">C0G</text>
<text x="93.2" y="79.7">50V</text>
<text x="101.2" y="83.9">R218</text>
<text x="147.6" y="78.3">C214</text>
<text x="148.6" y="80.8">C0G</text>
<text x="152" y="83.9">R219</text>
<text x="156.3" y="78.3">1n</text>
<text x="156.4" y="80.8">50V</text>
<text x="181.9" y="79.6">C215</text>
<text x="182.8" y="82.1">MKT</text>
<text x="190.7" y="82.1">63V</text>
<text x="190.8" y="79.6">100n</text>
<text x="227.6" y="82.1">C216</text>
<text x="236.5" y="82.1">100n</text>
<text x="80.9" y="87.8">R217</text>
<text x="81.4" y="85.6">100</text>
<text x="101.7" y="86.1">1k3</text>
<text x="152.5" y="86.1">1k5</text>
<text x="201.8" y="85.5" transform="rotate(-90 201.8 85.5)">VR201B</text>
<text x="204" y="84.3" transform="rotate(-90 204 84.3)">100k</text>
<text x="228.5" y="84.7">MKT</text>
<text x="236.4" y="84.7">63V</text>
<text x="80.9" y="94.2">R220</text>
<text x="81.4" y="91.9">100</text>
<text x="101.2" y="90.2">R221</text>
<text x="101.7" y="92.5">1k3</text>
<text x="212.3" y="92.9" transform="rotate(-90 212.3 92.9)">22k</text>
<text x="214.6" y="93.4" transform="rotate(-90 214.6 93.4)">R222</text>
<text x="78.3" y="99.2">R223</text>
<text x="78.4" y="97">100k</text>
<text x="93" y="101.2">C220</text>
<text x="111.1" y="96.6" transform="rotate(-90 111.1 96.6)">1n</text>
<text x="113.6" y="96.6" transform="rotate(-90 113.6 96.6)">50V</text>
<text x="117.9" y="101" transform="rotate(-90 117.9 101)">R224</text>
<text x="120.1" y="100.5" transform="rotate(-90 120.1 100.5)">1k5</text>
<text x="131.7" y="99.1">3</text>
<text x="136.4" y="99.8">+</text>
<text x="140.7" y="96.5" transform="rotate(-90 140.7 96.5)">8</text>
<text x="149.5" y="101.6">1</text>
<text x="171" y="100.4">R225</text>
<text x="190.7" y="101.2">35V</text>
<text x="227.5" y="101">C219</text>
<text x="235.3" y="101">100u</text>
<text x="93.1" y="105.9">1n</text>
<text x="93.2" y="107.6">50V</text>
<text x="111.1" y="105.4" transform="rotate(-90 111.1 105.4)">C217</text>
<text x="113.6" y="104.3" transform="rotate(-90 113.6 104.3)">C0G</text>
<text x="131.7" y="104.1">2</text>
<text x="140.7" y="107.9" transform="rotate(-90 140.7 107.9)">4</text>
<text x="147.6" y="106.2">C221</text>
<text x="156.3" y="106.2">1n</text>
<text x="171.6" y="102.6">100</text>
<text x="181.9" y="107.5">C222</text>
<text x="183.2" y="103.7">100u</text>
<text x="190.8" y="103.7">C218</text>
<text x="190.8" y="107.5">100n</text>
<text x="228.5" y="103.6">35V</text>
<text x="78.3" y="108">R226</text>
<text x="78.4" y="110.2">100k</text>
<text x="81.4" y="113.5">100</text>
<text x="93.1" y="109.4">C0G</text>
<text x="101.2" y="111.8">R228</text>
<text x="148.6" y="108.8">C0G</text>
<text x="152" y="111.8">R229</text>
<text x="156.4" y="108.8">50V</text>
<text x="182.8" y="110.1">MKT</text>
<text x="190.7" y="110.1">63V</text>
<text x="201.8" y="113.4" transform="rotate(-90 201.8 113.4)">VR202A</text>
<text x="204" y="112.3" transform="rotate(-90 204 112.3)">100k</text>
<text x="227.6" y="110.1">C223</text>
<text x="228.5" y="112.6">MKT</text>
<text x="236.4" y="112.6">63V</text>
<text x="236.5" y="110.1">100n</text>
<text x="80.9" y="115.7">R227</text>
<text x="81.4" y="119.9">100</text>
<text x="101.2" y="118.2">R231</text>
<text x="101.7" y="114">1k3</text>
<text x="152.5" y="114">1k5</text>
<text x="78.4" y="125">100k</text>
<text x="80.9" y="122.1">R230</text>
<text x="101.7" y="120.4">1k3</text>
<text x="111.1" y="124.6" transform="rotate(-90 111.1 124.6)">1n</text>
<text x="113.6" y="124.6" transform="rotate(-90 113.6 124.6)">50V</text>
<text x="212.3" y="120.8" transform="rotate(-90 212.3 120.8)">22k</text>
<text x="214.6" y="121.3" transform="rotate(-90 214.6 121.3)">R232</text>
<text x="78.3" y="127.2">R233</text>
<text x="93" y="129.1">C227</text>
<text x="117.9" y="128.9" transform="rotate(-90 117.9 128.9)">R234</text>
<text x="120.1" y="128.4" transform="rotate(-90 120.1 128.4)">1k5</text>
<text x="131.7" y="127">5</text>
<text x="136.4" y="127.8">+</text>
<text x="149.5" y="129.5">7</text>
<text x="171" y="128.3">R235</text>
<text x="171.6" y="130.6">100</text>
<text x="183.2" y="131.6">100u</text>
<text x="190.7" y="129.1">35V</text>
<text x="190.8" y="131.6">C225</text>
<text x="227.5" y="129">C226</text>
<text x="228.5" y="131.5">35V</text>
<text x="235.3" y="129">100u</text>
<text x="78.3" y="136">R236</text>
<text x="93.1" y="133.8">1n</text>
<text x="93.1" y="137.4">C0G</text>
<text x="93.2" y="135.6">50V</text>
<text x="111.1" y="133.3" transform="rotate(-90 111.1 133.3)">C224</text>
<text x="113.6" y="132.3" transform="rotate(-90 113.6 132.3)">C0G</text>
<text x="131.7" y="132.1">6</text>
<text x="147.6" y="134.2">C228</text>
<text x="148.6" y="136.7">C0G</text>
<text x="156.3" y="134.2">1n</text>
<text x="156.4" y="136.7">50V</text>
<text x="181.9" y="135.5">C229</text>
<text x="182.8" y="138">MKT</text>
<text x="190.7" y="138">63V</text>
<text x="190.8" y="135.5">100n</text>
<text x="227.6" y="138">C230</text>
<text x="236.5" y="138">100n</text>
<text x="78.4" y="138.2">100k</text>
<text x="80.9" y="143.7">R237</text>
<text x="81.4" y="141.5">100</text>
<text x="101.2" y="139.8">R238</text>
<text x="101.7" y="142">1k3</text>
<text x="152" y="139.8">R239</text>
<text x="152.5" y="142">1k5</text>
<text x="201.8" y="141.3" transform="rotate(-90 201.8 141.3)">VR202B</text>
<text x="204" y="140.2" transform="rotate(-90 204 140.2)">100k</text>
<text x="228.5" y="140.5">MKT</text>
<text x="236.4" y="140.5">63V</text>
<text x="212.3" y="148.8" transform="rotate(-90 212.3 148.8)">22k</text>
<text x="214.6" y="149.2" transform="rotate(-90 214.6 149.2)">R240</text>
<text x="136.8" y="167.2">C231</text>
<text x="145.1" y="165.8">C232</text>
<text x="145.1" y="167.7">100n</text>
<text x="136.7" y="171">35V</text>
<text x="136.8" y="169.1">220u</text>
<text x="144.9" y="171.5">X7R</text>
<text x="144.9" y="173.4">50V</text>
</g>
</svg>
